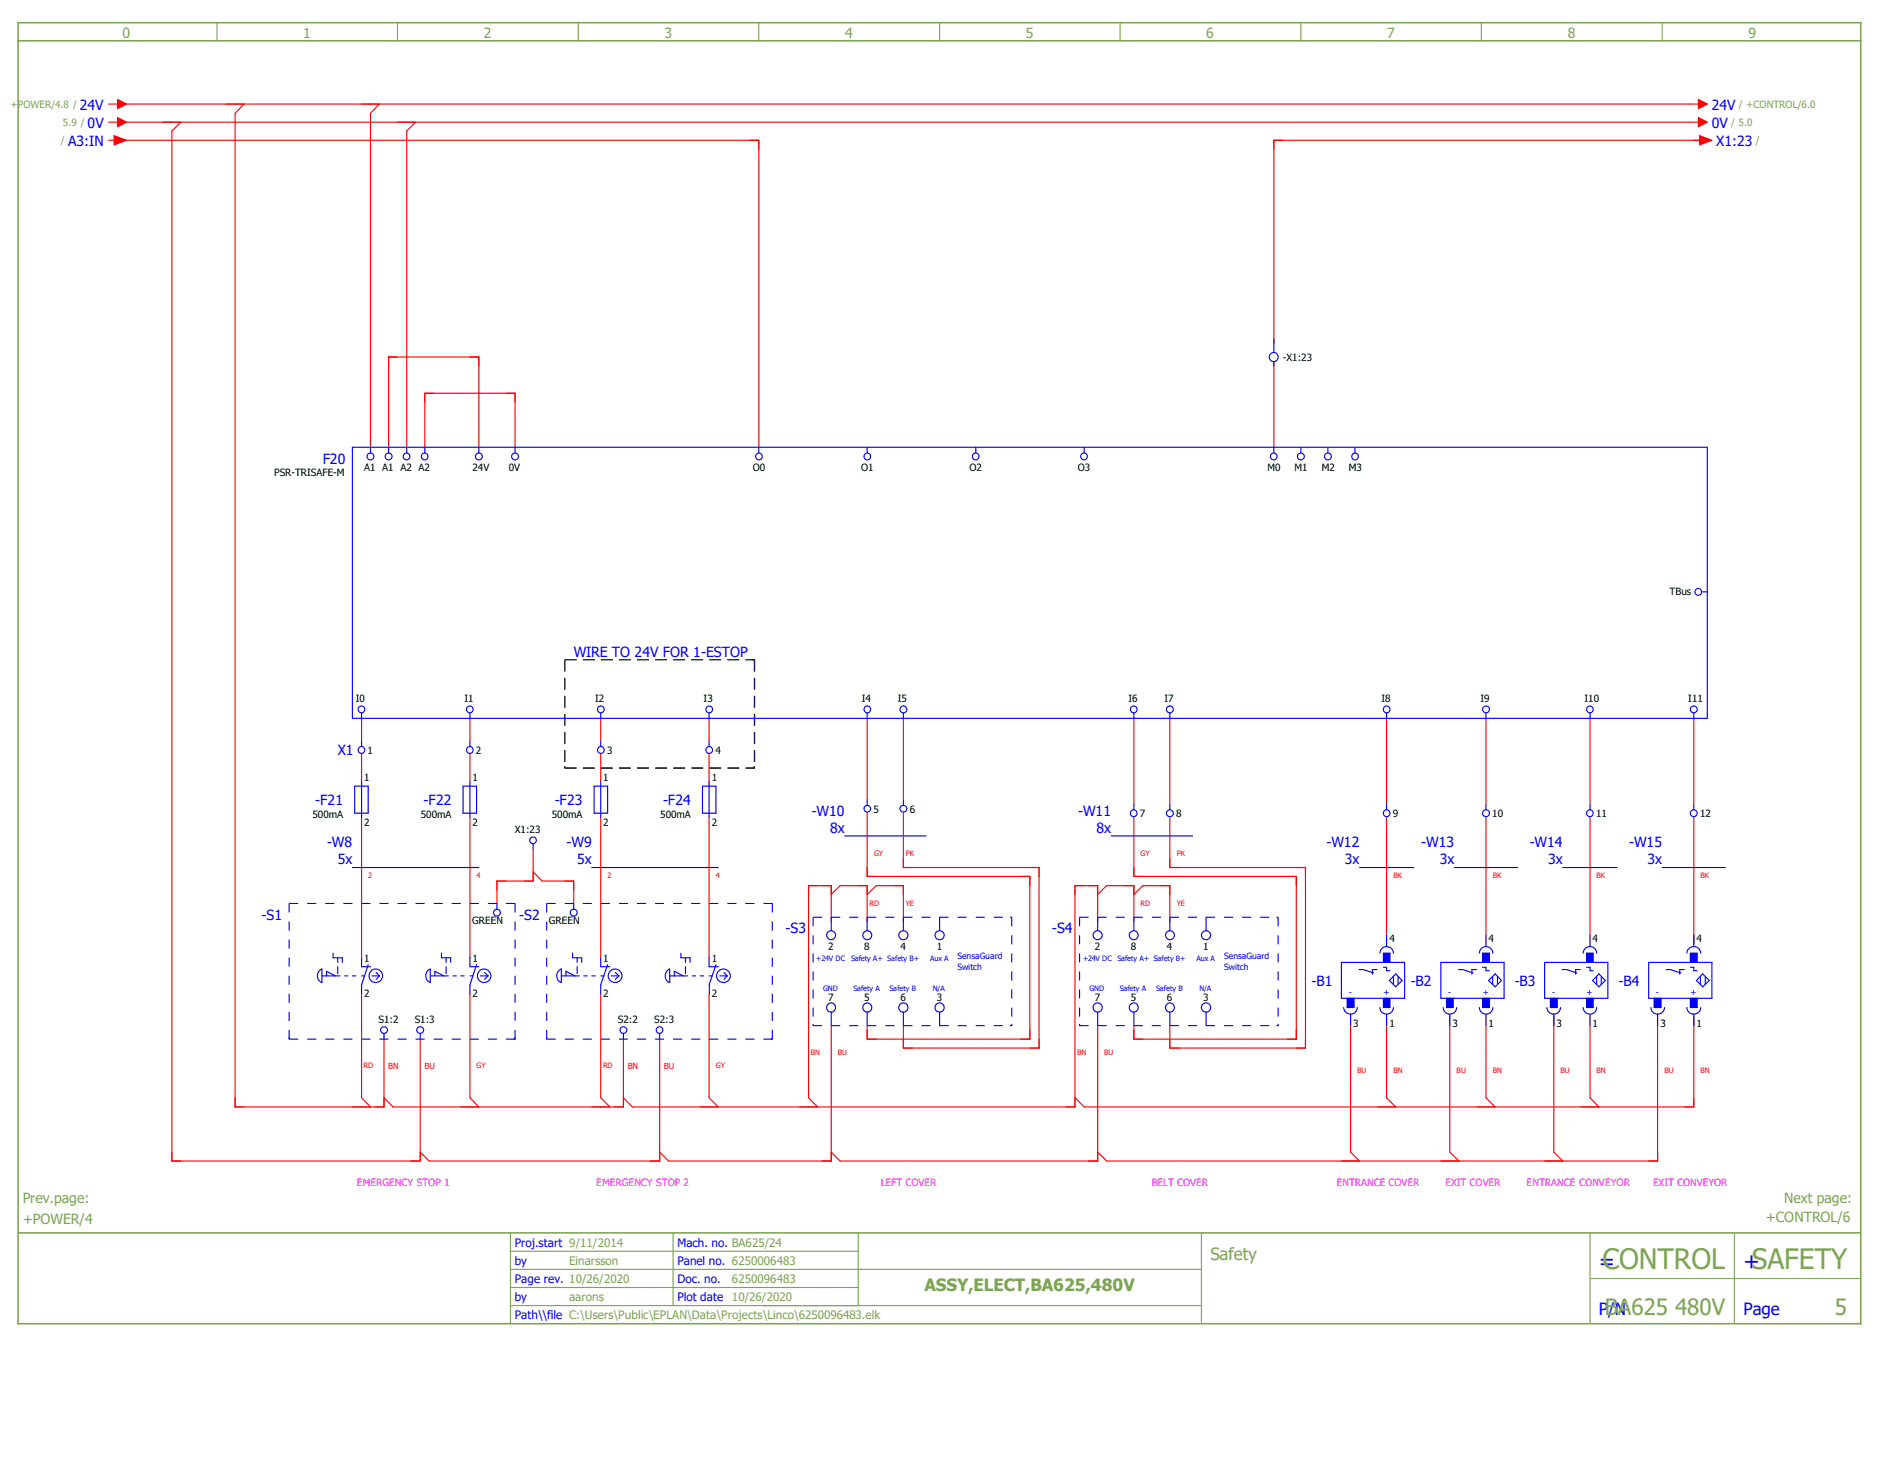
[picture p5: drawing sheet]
<svg xmlns="http://www.w3.org/2000/svg" width="279mm" height="216mm" viewBox="0 0 279 216" stroke-linecap="round" stroke-linejoin="round" font-family="sans-serif">
<path d="M197.7 0l-197.7 197.6M0 169.2l40.1 28.4M0 197.5v.1" fill="none" stroke="#fff" stroke-width=".15"/>
<path d="M2.7 3.3h271.4v191.6h-271.4zM2.7 6h271.4M2.8 181.6h271.1" fill="none" stroke="#7ca552" stroke-width=".23"/>
<g fill="none" stroke="#7ca552" stroke-width=".17">
<path d="M32 3.3v2.7M58.5 3.3v2.7M85.2 3.3v2.7M111.8 3.3v2.7M138.4 3.3v2.7M165 3.3v2.7M191.6 3.3v2.7M218.2 3.3v2.7M244.8 3.3v2.7M75.2 192.3h101.8M75.2 186.9h101.8M75.2 184.3h51.2"/>
<path d="M75.2 189.6h51.2M75.2 181.7v13.2M99.1 181.7v10.6M126.4 181.7v10.6M177 181.7v13M234.2 181.7v13.1M255.4 181.7v13.1"/>
</g>
<path d="M234.2 188.3h39.8" fill="none" stroke="#7ca552" stroke-width=".15"/>
<g fill="none" stroke="#f00" stroke-width=".17">
<path d="M18.6 18h230.2M18.6 15.3h230.2M26.6 18l-1.3 1.3v151.7h36.6v-18M35.9 15.3l-1.3 1.4v146.3h22v-10M55.9 15.3l-1.3 1.4v49.2M61.2 18l-1.3 1.3v46.6M17.3 20.7h94.5v45.2M250.8 20.7h-63.2v29.9M187.6 53.3v12.6M57.2 65.9v-13.3h13.3v13.3M62.6 65.9v-8h13.3v8M53.3 105.8v3.3"/>
<path d="M53.3 111v4.1M69.2 105.8v3.3M69.2 111v4.1M88.5 105.8v3.3M88.5 111v4.1M104.4 105.8v3.3M104.4 111v2.8M127.7 105.8v12M127.7 119.6v9.5h24v23.9h-24v-2M133.1 105.8v12M133.1 119.6v8.2h19.9v26.5h-19.9v-3.3M167 105.8v12.6"/>
<path d="M172.3 105.8v12.6M204.2 105.8v12.6M218.9 105.8v12.6M234.2 105.8v12.6M249.5 105.8v12.6M53.3 120.4v20.7M69.2 120.4v20.7M78.5 125.1v4.7h-5.3v3.3M79.8 129.8h4.7v3.3M88.5 120.4v20.7M104.4 120.4v20.7M122.4 135.7v-5.3h-3.3v31.3l1.3 1.3"/>
<path d="M123.7 130.4h4v5.3M129.1 130.4h4v5.3M161.7 135.7v-5.3h-3.4v32.6h-65.2M163 130.4h4v5.3M167 120.3v8.8h23.9v23.9h-23.9v-2M168.3 130.4h4v5.3M172.3 120.3v7.5h20v26.5h-20v-3.3M204.2 120.3v18.8M218.9 120.3v18.8M234.2 120.3v18.8M249.5 120.3v18.8M53.3 146.4v15.3l1.3 1.3"/>
<path d="M69.2 146.4v15.3l1.3 1.3M88.5 146.4v15.3l1.3 1.3M91.8 153v10h-33.9M97.2 153v18h-34M104.4 146.4v15.3l1.4 1.3M122.4 151v20h-23.9M161.7 151v20h-38M198.9 149.7v20l1.3 1.3M204.2 149.7v12l1.4 1.3M213.5 149.7v20l1.4 1.3M218.9 149.7v12l1.3 1.3M228.9 149.7v20l1.3 1.3"/>
<path d="M234.2 149.7v12l1.3 1.3M244.1 149.7v21.3h-81.1M249.5 149.7v13.3h-89.8"/>
</g>
<path d="M119.8 151h29.2" fill="none" stroke="#00f" stroke-width=".17" stroke-dasharray="1.3 1.3" stroke-linecap="butt"/>
<path d="M148.8 151h.3l-.3 .1z" fill="#00f"/>
<path d="M149 135.1v15.9" fill="none" stroke="#00f" stroke-width=".17" stroke-dasharray="1.3 1.3" stroke-linecap="butt"/>
<path d="M148.9 150.8h.2l-.1 .3z" fill="#00f"/>
<path d="M119.8 135.1h29.2" fill="none" stroke="#00f" stroke-width=".17" stroke-dasharray="1.3 1.3" stroke-linecap="butt"/>
<path d="M148.8 135l.3 .1-.3 .1z" fill="#00f"/>
<path d="M119.8 135.1v15.9" fill="none" stroke="#00f" stroke-width=".17" stroke-dasharray="1.3 1.3" stroke-linecap="butt"/>
<path d="M119.7 150.8h.1v.3z" fill="#00f"/>
<g fill="none" stroke="#00f" stroke-width=".17">
<path d="M122.4 135.1v2M127.7 135.1v2M133.1 135.1v2M138.4 135.1v2M122.4 149.1v1.9M127.7 149.1v1.9M133.1 149.1v1.9M138.4 149.1v1.9"/>
<circle cx="122.4" cy="137.7" r=".65"/>
<circle cx="127.7" cy="137.7" r=".66"/>
<circle cx="133.1" cy="137.7" r=".67"/>
<circle cx="138.4" cy="137.7" r=".67"/>
<circle cx="122.4" cy="148.4" r=".66"/>
<circle cx="127.7" cy="148.4" r=".67"/>
<circle cx="133.1" cy="148.4" r=".68"/>
<circle cx="138.4" cy="148.4" r=".68"/>
</g>
<path d="M121.1 171h1.3v-1.3l1.3 1.3" fill="none" stroke="#f00" stroke-width=".17"/>
<path d="M159 151h29.3" fill="none" stroke="#00f" stroke-width=".17" stroke-dasharray="1.3 1.3" stroke-linecap="butt"/>
<path d="M188 151h.3l-.3 .1z" fill="#00f"/>
<path d="M188.3 135.1v15.9" fill="none" stroke="#00f" stroke-width=".17" stroke-dasharray="1.3 1.3" stroke-linecap="butt"/>
<path d="M188.2 150.8h.1v.3z" fill="#00f"/>
<path d="M159 135.1h29.3" fill="none" stroke="#00f" stroke-width=".17" stroke-dasharray="1.3 1.3" stroke-linecap="butt"/>
<path d="M188 135l.3 .1-.3 .1z" fill="#00f"/>
<path d="M159 135.1v15.9" fill="none" stroke="#00f" stroke-width=".17" stroke-dasharray="1.3 1.3" stroke-linecap="butt"/>
<path d="M158.9 150.8h.2l-.1 .3z" fill="#00f"/>
<g fill="none" stroke="#00f" stroke-width=".17">
<path d="M51.9 65.9h199.6v39.9h-199.6zM54.6 65.9v.8M57.2 65.9v.8M59.9 65.9v.8M62.6 65.9v.8M70.5 65.9v.8M75.9 65.9v.8M111.8 65.9v.8M127.7 65.9v.8M143.7 65.9v.8M159.7 65.9v.8M187.6 65.9v.8"/>
<path d="M191.6 65.9v.8M195.6 65.9v.8M199.6 65.9v.8M250.6 87.2h.9M53.3 105v.8M69.2 105v.8M88.5 105v.8M104.4 105v.8M127.7 105v.8M133.1 105v.8M167 105v.8M172.3 105v.8"/>
<path d="M204.2 105v.8M218.9 105v.8M161.7 135.1v2M167 135.1v2M172.3 135.1v2M177.6 135.1v2M204.2 137.7v1.7M47.1 142.9l.3-.2v2a1.08 1.08 0 0 1-.3-1.8zM47.4 143.7h2.7M48.1 143.7v-.7l1.3 .7M49.1 140.4v.7h1.3v.6M49.7 141.1v.6"/>
<path d="M49.7 142.4v1M50.8 143.7h.4M51.9 143.7h.5M53.3 141.1v1.3h1.3M53.3 143.7h.4M54.2 142.1l-.9 2.9v1.4M54.8 143.7h1.1M55.4 143.2l.5 .5M55.9 143.7l-.5 .5M63.1 142.9l.3-.2v2a1.08 1.08 0 0 1-.3-1.8zM63.4 143.7h2.6M64.1 143.7v-.7l1.3 .7"/>
<path d="M65 140.4v.7h1.4v.6M65.7 141.1v.6M65.7 142.4v1M66.7 143.7h.5M67.9 143.7h.5M69.2 141.1v1.3h1.3M69.2 143.7h.4M70.2 142.1l-1 2.9v1.4M70.7 143.7h1.2M71.4 143.2l.5 .5M71.9 143.7l-.5 .5M82.4 142.9l.3-.2v2a1.08 1.08 0 0 1-.3-1.8z"/>
<path d="M82.7 143.7h2.6M83.4 143.7v-.7l1.3 .7M84.3 140.4v.7h1.4v.6M85 141.1v.6M85 142.4v1M86 143.7h.5M87.2 143.7h.5M88.5 141.1v1.3h1.3M88.5 143.7h.4M89.5 142.1l-1 2.9v1.4M90 143.7h1.1M90.6 143.2l.5 .5"/>
<path d="M91.1 143.7l-.5 .5M98.3 142.9l.3-.2v2a1.08 1.08 0 0 1-.3-1.8zM98.6 143.7h2.7M99.3 143.7v-.7l1.3 .7M100.3 140.4v.7h1.3v.6M101 141.1v.6M101 142.4v1M102 143.7h.4M103.1 143.7h.5M104.4 141.1v1.3h1.4M104.4 143.7h.5M104.5 145v1.4"/>
<path d="M105.5 142.1l-1.1 2.9M106 143.7h1.1M106.6 143.2l.5 .5M107.1 143.7l-.5 .5M161.7 149.1v1.9M167 149.1v1.9M172.3 149.1v1.9M177.6 149.1v1.9M198.4 147h1v1.4h-1zM200.2 142.8h.6M202.8 142.8h-.7v.7M203.2 140.4a1 1 0 0 1 1-1 1 1 0 0 1 1 1"/>
<path d="M203.8 142.5h.4M204.2 143h.5M205.2 143.8v1.1"/>
<circle cx="54.6" cy="67.2" r=".51"/>
<circle cx="57.2" cy="67.2" r=".51"/>
<circle cx="59.9" cy="67.2" r=".5"/>
<circle cx="62.5" cy="67.2" r=".5"/>
<circle cx="70.5" cy="67.2" r=".5"/>
<circle cx="75.9" cy="67.2" r=".51"/>
<circle cx="111.8" cy="67.2" r=".5"/>
<circle cx="127.7" cy="67.2" r=".5"/>
<circle cx="143.7" cy="67.2" r=".5"/>
<circle cx="159.7" cy="67.2" r=".5"/>
<circle cx="187.6" cy="67.2" r=".5"/>
<circle cx="191.6" cy="67.2" r=".51"/>
<circle cx="195.6" cy="67.2" r=".5"/>
<circle cx="199.6" cy="67.2" r=".5"/>
<circle cx="250.1" cy="87.2" r=".5"/>
<circle cx="53.2" cy="104.5" r=".5"/>
<circle cx="69.2" cy="104.5" r=".5"/>
<circle cx="88.5" cy="104.5" r=".5"/>
<circle cx="104.4" cy="104.5" r=".5"/>
<circle cx="127.7" cy="104.5" r=".5"/>
<circle cx="133.1" cy="104.5" r=".5"/>
<circle cx="167" cy="104.5" r=".5"/>
<circle cx="172.3" cy="104.5" r=".5"/>
<circle cx="204.2" cy="104.5" r=".5"/>
<circle cx="218.9" cy="104.5" r=".5"/>
<circle cx="161.7" cy="137.7" r=".67"/>
<circle cx="167" cy="137.7" r=".65"/>
<circle cx="172.3" cy="137.7" r=".66"/>
<circle cx="177.6" cy="137.7" r=".67"/>
<circle cx="55.3" cy="143.7" r="1"/>
<circle cx="71.3" cy="143.7" r="1"/>
<circle cx="90.6" cy="143.7" r="1.01"/>
<circle cx="106.6" cy="143.7" r="1.01"/>
<circle cx="161.7" cy="148.4" r=".68"/>
<circle cx="167" cy="148.4" r=".66"/>
<circle cx="172.3" cy="148.4" r=".67"/>
<circle cx="177.6" cy="148.4" r=".68"/>
</g>
<g fill="none" stroke="#f00" stroke-width=".17">
<path d="M104.4 113.8v2M74.5 129.8h-1.3v1.3M77.2 129.8h1.3v-1.4l1.3 1.4M83.2 129.8h1.3v1.3M120.4 130.4h-1.3v1.3M121.1 130.4h1.3v1.3l1.3-1.3M126.4 130.4h1.3v1.3l1.4-1.3M127.7 127.8v1.3h1.4M131.7 130.4h1.4v1.3M133.1 126.4v1.4h1.3M150.4 129.1h1.3v1.3M151.7 127.8h1.3v1.3"/>
<path d="M159.7 130.4h-1.4v1.3M160.3 130.4h1.4v1.3l1.3-1.3M165.7 130.4h1.3v1.3l1.3-1.3M167 127.8v1.3h1.3M171 130.4h1.3v1.3M172.3 126.4v1.4h1.4M189.6 129.1h1.3v1.3M190.9 127.8h1.4v1.3M127.7 151.7v1.3h1.4M133.1 153v1.3h1.3M151.7 151.7v1.3h-1.3M153 153v1.3h-1.3"/>
<path d="M167 151.7v1.3h1.3M172.3 153v1.3h1.4M190.9 151.7v1.3h-1.3M192.3 153v1.3h-1.4M55.2 163h1.4v-1.3l1.3 1.3M60.5 171h1.4v-1.3l1.3 1.3M90.5 163h1.3v-1.3l1.3 1.3M95.8 171h1.4v-1.3l1.3 1.3M157 163h1.3v-1.3l1.4 1.3M160.3 171h1.4v-1.3l1.3 1.3"/>
</g>
<path d="M83.2 97.2h27.9M83.2 97.2v15.9M111.1 97.2v15.9M83.2 113.1h27.9" fill="none" stroke="#000" stroke-width=".2" stroke-dasharray="1.8 .9" stroke-linecap="butt"/>
<path d="M110.8 97.1l.4 .1h-.4zM83.1 112.8h.2l-.1 .4-.1-.1zM110.8 113l.4 .1-.4 .1zM111 112.8h.2l-.1 .4-.1-.1z" fill="#000"/>
<path d="M198.4 147h1v1.4h-1z" fill-rule="evenodd" fill="#00f"/>
<path d="M203.8 140.4h.9v1.3h-.9z" fill="none" stroke="#00f" stroke-width=".17"/>
<path d="M203.8 140.4h.9v1.3h-.9z" fill-rule="evenodd" fill="#00f"/>
<path d="M197.6 141.7h9.3v5.3h-9.3zM197.9 148.4a1 1 0 0 0 1 1 1 1 0 0 0 1-1M198.9 149.4v1.6M200.8 142.8l1.5 .5M203.2 148.4a1 1 0 0 0 1 1 1 1 0 0 0 1-1M203.8 147v1.4h.9v-1.4M204.2 149.4v1.6M205.6 143.4l.9 1-.9 .9-1-.9zM205.9 143.8v1.1" fill="none" stroke="#00f" stroke-width=".17"/>
<path d="M203.8 147h.9v1.4h-.9z" fill-rule="evenodd" fill="#00f"/>
<path d="M218.9 137.7v1.7M204.2 142.5v.5M213.1 147h.9v1.4h-.9zM214.8 142.8h.7M217.5 142.8h-.7v.7M217.9 140.4a1 1 0 0 1 1-1 1 1 0 0 1 1 1M218.4 142.5h.5M218.9 143h.5M219.8 143.8v1.1" fill="none" stroke="#00f" stroke-width=".17"/>
<path d="M213.1 147h.9v1.4h-.9z" fill-rule="evenodd" fill="#00f"/>
<path d="M218.4 140.4h1v1.3h-1z" fill="none" stroke="#00f" stroke-width=".17"/>
<path d="M218.4 140.4h1v1.3h-1z" fill-rule="evenodd" fill="#00f"/>
<path d="M212.2 141.7h9.3v5.3h-9.3zM212.6 148.4a1 1 0 0 0 1 1 1 1 0 0 0 .9-1M213.5 149.4v1.6M215.5 142.8l1.5 .5M217.9 148.4a1 1 0 0 0 1 1 1 1 0 0 0 1-1M218.4 147v1.4h1v-1.4M218.9 149.4v1.6M219.2 144.4l1-1 .9 1-.9 .9zM220.6 143.8v1.1" fill="none" stroke="#00f" stroke-width=".17"/>
<path d="M218.4 147h1v1.4h-1z" fill-rule="evenodd" fill="#00f"/>
<g fill="none" stroke="#00f" stroke-width=".17">
<path d="M53.3 109.1v.8M69.2 109.1v.8M88.5 109.1v.8M104.4 109.1v.8M127.7 117.8v.8M133.1 117.8v.8M167 118.4v.9M172.3 118.4v.9M218.9 142.5v.5"/>
<circle cx="53.2" cy="110.5" r=".5"/>
<circle cx="69.2" cy="110.5" r=".5"/>
<circle cx="88.5" cy="110.5" r=".5"/>
<circle cx="104.4" cy="110.5" r=".5"/>
<circle cx="127.7" cy="119.1" r=".49"/>
<circle cx="133.1" cy="119.1" r=".49"/>
<circle cx="167" cy="119.8" r=".5"/>
<circle cx="172.3" cy="119.8" r=".5"/>
</g>
<path d="M42.6 153h33.3" fill="none" stroke="#00f" stroke-width=".17" stroke-dasharray="1.3 1.3" stroke-linecap="butt"/>
<path d="M75.6 153h.3l-.3 .1z" fill="#00f"/>
<path d="M75.9 133.1v19.9" fill="none" stroke="#00f" stroke-width=".17" stroke-dasharray="1.3 1.3" stroke-linecap="butt"/>
<path d="M75.8 152.8h.1v.3z" fill="#00f"/>
<path d="M42.6 133.1h33.3" fill="none" stroke="#00f" stroke-width=".17" stroke-dasharray="1.3 1.3" stroke-linecap="butt"/>
<path d="M75.6 133l.3 .1h-.3z" fill="#00f"/>
<path d="M42.6 133.1v19.9" fill="none" stroke="#00f" stroke-width=".17" stroke-dasharray="1.3 1.3" stroke-linecap="butt"/>
<path d="M42.5 152.8h.2l-.1 .3z" fill="#00f"/>
<path d="M51.9 127.8h18.6" fill="none" stroke="#00f" stroke-width=".17"/>
<path d="M80.5 153h33.2" fill="none" stroke="#00f" stroke-width=".17" stroke-dasharray="1.3 1.3" stroke-linecap="butt"/>
<path d="M113.5 153h.3l-.3 .1z" fill="#00f"/>
<path d="M113.7 133.1v19.9" fill="none" stroke="#00f" stroke-width=".17" stroke-dasharray="1.3 1.3" stroke-linecap="butt"/>
<path d="M113.7 152.8h.1l-.1 .3z" fill="#00f"/>
<path d="M80.5 133.1h33.2" fill="none" stroke="#00f" stroke-width=".17" stroke-dasharray="1.3 1.3" stroke-linecap="butt"/>
<path d="M113.5 133l.3 .1h-.3z" fill="#00f"/>
<path d="M80.5 133.1v19.9" fill="none" stroke="#00f" stroke-width=".17" stroke-dasharray="1.3 1.3" stroke-linecap="butt"/>
<path d="M80.4 152.8h.2l-.1 .3z" fill="#00f"/>
<g fill="none" stroke="#00f" stroke-width=".17">
<path d="M187.6 49.9v2M187.6 53.3v.6M87.2 127.8h18.6M124.4 123.1h12M200.2 127.8h8M214.2 127.8h9.3M234.2 137.7v1.7M228.3 147h1.1v1.4h-1.1zM230.1 142.8h.7M232.7 142.8h-.6v.7M233.2 140.4a1 1 0 0 1 1-1 1 1 0 0 1 1 1M233.7 142.5h.5"/>
<path d="M234.2 143h.5M235.2 143.8v1.1"/>
<circle cx="187.6" cy="52.6" r=".66"/>
</g>
<path d="M228.3 147h1.1v1.4h-1.1z" fill-rule="evenodd" fill="#00f"/>
<path d="M233.7 140.4h1v1.3h-1z" fill="none" stroke="#00f" stroke-width=".17"/>
<path d="M233.7 140.4h1v1.3h-1z" fill-rule="evenodd" fill="#00f"/>
<path d="M227.5 141.7h9.3v5.3h-9.3zM227.8 148.4a1 1 0 0 0 1 1 1 1 0 0 0 1-1M228.9 149.4v1.6M230.8 142.8l1.4 .5M233.2 148.4a1 1 0 0 0 1 1 1 1 0 0 0 1-1M233.7 147v1.4h1v-1.4M234.2 149.4v1.6M235.5 143.4l.9 1-.9 .9-.9-.9zM235.8 143.8v1.1" fill="none" stroke="#00f" stroke-width=".17"/>
<path d="M233.7 147h1v1.4h-1z" fill-rule="evenodd" fill="#00f"/>
<path d="M249.5 137.7v1.7M234.2 142.5v.5M243.6 147h1v1.4h-1zM245.4 142.8h.6M248.1 142.8h-.7v.7M248.5 140.4a1.02 1.02 0 0 1 1-1 1.02 1.02 0 0 1 1 1M249 142.5h.5M249.5 143h.5M250.4 143.8v1.1" fill="none" stroke="#00f" stroke-width=".17"/>
<path d="M243.6 147h1v1.4h-1z" fill-rule="evenodd" fill="#00f"/>
<path d="M249 140.4h1v1.3h-1z" fill="none" stroke="#00f" stroke-width=".17"/>
<path d="M249 140.4h1v1.3h-1z" fill-rule="evenodd" fill="#00f"/>
<path d="M242.8 141.7h9.3v5.3h-9.3zM243.2 148.4a1 1 0 0 0 1 1 1 1 0 0 0 1-1M244.1 149.4v1.6M246 142.8l1.6 .5M248.5 148.4a1.02 1.02 0 0 0 1 1 1.02 1.02 0 0 0 1-1M249 147v1.4h1v-1.4M249.5 149.4v1.6M250.8 143.4l1 1-1 .9-.9-.9zM251.2 143.8v1.1" fill="none" stroke="#00f" stroke-width=".17"/>
<path d="M249 147h1v1.4h-1z" fill-rule="evenodd" fill="#00f"/>
<g fill="none" stroke="#00f" stroke-width=".17">
<path d="M52.2 115.8h2v4h-2zM53.3 115.1v5.3M68.2 115.8h2v4h-2zM69.2 115.1v5.3M87.5 115.8h2v4h-2zM88.5 115.1v5.3M103.5 115.8h2v4h-2zM104.4 115.1v5.3M204.2 118.4v.9M218.9 118.4v.9M234.2 105v.8M234.2 118.4v.9"/>
<path d="M249.5 105v.8M249.5 118.4v.9M73.2 133.1v.8M78.5 124.2v.9M84.5 133.1v.8M163.7 123.1h11.9M230.2 127.8h8M244.8 127.8h9.3M56.6 152.2v.8M61.9 152.2v.8M91.8 152.2v.8M97.2 152.2v.8"/>
<path d="M249.5 142.5v.5"/>
<circle cx="204.2" cy="119.8" r=".5"/>
<circle cx="218.9" cy="119.8" r=".5"/>
<circle cx="234.2" cy="104.5" r=".5"/>
<circle cx="234.2" cy="119.8" r=".5"/>
<circle cx="249.5" cy="104.5" r=".51"/>
<circle cx="249.5" cy="119.8" r=".51"/>
<circle cx="73.2" cy="134.4" r=".51"/>
<circle cx="78.5" cy="123.8" r=".49"/>
<circle cx="84.5" cy="134.4" r=".5"/>
<circle cx="56.6" cy="151.7" r=".49"/>
<circle cx="61.9" cy="151.7" r=".5"/>
<circle cx="91.8" cy="151.7" r=".5"/>
<circle cx="97.1" cy="151.7" r=".49"/>
</g>
<path d="M17.3 14.6l1.3 .7-1.3 .7z" fill="none" stroke="#f00" stroke-width=".17"/>
<path d="M17.3 14.6l1.3 .7-1.3 .7z" fill="#f00"/>
<path d="M16 15.3h1.3M17.3 17.3l1.3 .7-1.3 .7z" fill="none" stroke="#f00" stroke-width=".17"/>
<path d="M17.3 17.3l1.3 .7-1.3 .7z" fill="#f00"/>
<path d="M16 18h1.3M250.1 14.6l1.4 .7-1.4 .7z" fill="none" stroke="#f00" stroke-width=".17"/>
<path d="M250.1 14.6l1.4 .7-1.4 .7z" fill="#f00"/>
<path d="M248.8 15.3h1.3M250.1 17.3l1.4 .7-1.4 .7z" fill="none" stroke="#f00" stroke-width=".17"/>
<path d="M250.1 17.3l1.4 .7-1.4 .7z" fill="#f00"/>
<path d="M16.8 20l1.8 .7-1.8 .6zM248.8 18h1.3" fill="none" stroke="#f00" stroke-width=".17"/>
<path d="M16.8 20l1.8 .7-1.8 .6z" fill="#f00"/>
<path d="M250.3 20l1.8 .7-1.8 .6zM16 20.7h.8" fill="none" stroke="#f00" stroke-width=".17"/>
<path d="M250.3 20l1.8 .7-1.8 .6z" fill="#f00"/>
<path d="M249.5 20.7h.8" fill="none" stroke="#f00" stroke-width=".17"/>
<g font-size="4.1" fill="#7ba552">
<text x="236" y="186.9">CONTROL</text>
<text x="258" y="186.9">SAFETY</text>
</g>
<g font-size="3.3" fill="#00f">
<text x="235.5" y="186.9">=</text>
<text x="256.8" y="186.9">+</text>
</g>
<g font-size="3.3" fill="#7ba552">
<text x="236.4" y="193.6">BA625 480V</text>
<text x="270.3" y="193.6">5</text>
</g>
<g font-size="2.5" fill="#7ba552">
<text x="178.3" y="185.6">Safety</text>
<text x="136.2" y="190.1">ASSY,ELECT,BA625,480V</text>
</g>
<g font-size="2.5" fill="#00f">
<text x="235.5" y="193.6">P/N</text>
<text x="256.8" y="193.6">Page</text>
</g>
<g font-size="2.1" fill="#7ba552">
<text x="18" y="5.5">0</text>
<text x="44.7" y="5.5">1</text>
<text x="71.2" y="5.5">2</text>
<text x="97.9" y="5.5">3</text>
<text x="124.5" y="5.5">4</text>
<text x="151.1" y="5.5">5</text>
<text x="177.7" y="5.5">6</text>
<text x="204.3" y="5.5">7</text>
<text x="230.9" y="5.5">8</text>
<text x="257.5" y="5.5">9</text>
<text x="3.3" y="177.2">Prev.page:</text>
<text x="262.8" y="177.2">Next page:</text>
<text x="3.3" y="180.3">+POWER/4</text>
<text x="260.1" y="180">+CONTROL/6</text>
</g>
<g font-size="2.1" fill="#00f">
<text x="11.8" y="16.1">24V</text>
<text x="252.1" y="16.1">24V</text>
<text x="10" y="21.5">A3:IN</text>
<text x="12.9" y="18.8">0V</text>
<text x="252.1" y="18.8">0V</text>
<text x="252.8" y="21.5">X1:23</text>
<text x="47.5" y="68.3">F20</text>
<text x="84.5" y="96.7">WIRE TO 24V FOR 1-ESTOP</text>
<text x="49.7" y="111.3">X1</text>
<text x="46.4" y="118.6">-F21</text>
<text x="62.4" y="118.6">-F22</text>
<text x="81.7" y="118.6">-F23</text>
<text x="97.7" y="118.6">-F24</text>
<text x="48.2" y="124.8">-W8</text>
<text x="83.4" y="124.8">-W9</text>
<text x="119.5" y="120.1">-W10</text>
<text x="122.3" y="122.6">8x</text>
<text x="158.8" y="120.1">-W11</text>
<text x="161.5" y="122.6">8x</text>
<text x="195.4" y="124.8">-W12</text>
<text x="209.3" y="124.8">-W13</text>
<text x="225.3" y="124.8">-W14</text>
<text x="239.9" y="124.8">-W15</text>
<text x="49.7" y="127.3">5x</text>
<text x="85" y="127.3">5x</text>
<text x="198.1" y="127.3">3x</text>
<text x="212" y="127.3">3x</text>
<text x="228" y="127.3">3x</text>
<text x="242.7" y="127.3">3x</text>
<text x="38.5" y="135.5">-S1</text>
<text x="76.5" y="135.5">-S2</text>
<text x="115.7" y="137.5">-S3</text>
<text x="154.9" y="137.5">-S4</text>
<text x="193.2" y="145.2">-B1</text>
<text x="207.8" y="145.2">-B2</text>
<text x="223.1" y="145.2">-B3</text>
<text x="238.4" y="145.2">-B4</text>
</g>
<g font-size="1.7" fill="#00f">
<text x="75.8" y="183.6">Proj.start 9/11/2014</text>
<text x="99.8" y="183.6">Mach. no. BA625/24</text>
<text x="75.8" y="188.9">Page rev. 10/26/2020</text>
<text x="75.8" y="186.3">by</text>
<text x="75.8" y="191.6">by</text>
<text x="99.8" y="186.4">Panel no. 6250006483</text>
<text x="99.8" y="189">Doc. no.</text>
<text x="99.8" y="191.6">Plot date</text>
<text x="75.8" y="194.3">Path\\file C:\Users\Public\EPLAN\Data\Projects\Linco\6250096483.elk</text>
</g>
<g font-size="1.7" fill="#7ba552">
<text x="83.8" y="186.3">Einarsson</text>
<text x="83.8" y="191.6">aarons</text>
<text x="107.8" y="189">6250096483</text>
<text x="107.8" y="191.6">10/26/2020</text>
</g>
<g font-size="1.5" fill="#7ba552">
<text x="1.6" y="15.9">+POWER/4.8 /</text>
<text x="256.1" y="15.9">/ +CONTROL/6.0</text>
<text x="9" y="21.2">/</text>
<text x="9.3" y="18.5">5.9 /</text>
<text x="255" y="18.5">/ 5.0</text>
<text x="258.6" y="21.2">/</text>
</g>
<g font-size="1.5">
<text x="188.9" y="53.1">-X1:23</text>
<text x="40.4" y="70.1">PSR-TRISAFE-M</text>
<text x="53.6" y="69.4">A1 A1 A2 A2</text>
<text x="69.6" y="69.4">24V</text>
<text x="74.9" y="69.4">0V</text>
<text x="110.9" y="69.4">O0</text>
<text x="126.8" y="69.4">O1</text>
<text x="142.8" y="69.4">O2</text>
<text x="158.7" y="69.4">O3</text>
<text x="186.7" y="69.4">M0</text>
<text x="190.7" y="69.4">M1</text>
<text x="194.7" y="69.4">M2</text>
<text x="198.7" y="69.4">M3</text>
<text x="245.9" y="87.6">TBus</text>
<text x="52.4" y="103.4">I0</text>
<text x="68.4" y="103.4">I1</text>
<text x="87.7" y="103.4">I2</text>
<text x="103.6" y="103.4">I3</text>
<text x="126.9" y="103.4">I4</text>
<text x="132.2" y="103.4">I5</text>
<text x="166.2" y="103.4">I6</text>
<text x="171.5" y="103.4">I7</text>
<text x="203.5" y="103.4">I8</text>
<text x="218.1" y="103.4">I9</text>
<text x="233.4" y="103.4">I10</text>
<text x="248.7" y="103.4">I11</text>
<text x="54.1" y="111">1</text>
<text x="70.1" y="111">2</text>
<text x="89.4" y="111">3</text>
<text x="105.4" y="111">4</text>
<text x="53.6" y="115.1">1</text>
<text x="69.6" y="115.1">1</text>
<text x="88.9" y="115.1">1</text>
<text x="104.9" y="115.1">1</text>
<text x="128.7" y="119.7">5</text>
<text x="134" y="119.7">6</text>
<text x="46" y="120.5">500mA</text>
<text x="53.6" y="121.6">2</text>
<text x="62" y="120.5">500mA</text>
<text x="69.6" y="121.6">2</text>
<text x="75.8" y="122.7">X1:23</text>
<text x="81.3" y="120.5">500mA</text>
<text x="88.9" y="121.6">2</text>
<text x="97.2" y="120.5">500mA</text>
<text x="104.9" y="121.6">2</text>
<text x="167.9" y="120.4">7</text>
<text x="173.2" y="120.4">8</text>
<text x="205.1" y="120.4">9</text>
<text x="219.8" y="120.4">10</text>
<text x="235.1" y="120.4">11</text>
<text x="250.4" y="120.4">12</text>
<text x="69.6" y="136.1">GREEN</text>
<text x="80.9" y="136.1">GREEN</text>
<text x="53.6" y="141.6">1</text>
<text x="69.6" y="141.6">1</text>
<text x="88.9" y="141.6">1</text>
<text x="104.9" y="141.6">1</text>
<text x="122" y="139.9">2</text>
<text x="127.3" y="139.9">8</text>
<text x="132.6" y="139.9">4</text>
<text x="138" y="139.9">1</text>
<text x="161.2" y="139.9">2</text>
<text x="166.5" y="139.9">8</text>
<text x="171.9" y="139.9">4</text>
<text x="177.2" y="139.9">1</text>
<text x="204.6" y="138.7">4</text>
<text x="219.2" y="138.7">4</text>
<text x="234.6" y="138.7">4</text>
<text x="249.9" y="138.7">4</text>
<text x="53.6" y="146.9">2</text>
<text x="69.6" y="146.9">2</text>
<text x="88.9" y="146.9">2</text>
<text x="104.9" y="146.9">2</text>
<text x="122" y="147.4">7</text>
<text x="127.3" y="147.4">5</text>
<text x="132.6" y="147.4">6</text>
<text x="138" y="147.4">3</text>
<text x="161.2" y="147.4">7</text>
<text x="166.5" y="147.4">5</text>
<text x="171.9" y="147.4">6</text>
<text x="177.2" y="147.4">3</text>
<text x="55.8" y="150.6">S1:2</text>
<text x="61.1" y="150.6">S1:3</text>
<text x="91" y="150.6">S2:2</text>
<text x="96.4" y="150.6">S2:3</text>
<text x="199.3" y="151.2">3</text>
<text x="204.6" y="151.2">1</text>
<text x="214" y="151.2">3</text>
<text x="219.2" y="151.2">1</text>
<text x="229.2" y="151.2">3</text>
<text x="234.6" y="151.2">1</text>
<text x="244.6" y="151.2">3</text>
<text x="249.9" y="151.2">1</text>
</g>
<g font-size="1.5" fill="#f0f">
<text x="52.5" y="174.7">EMERGENCY STOP 1</text>
<text x="87.8" y="174.7">EMERGENCY STOP 2</text>
<text x="129.7" y="174.7">LEFT COVER</text>
<text x="169.6" y="174.7">BELT COVER</text>
<text x="196.9" y="174.7">ENTRANCE COVER</text>
<text x="212.9" y="174.7">EXIT COVER</text>
<text x="224.8" y="174.7">ENTRANCE CONVEYOR</text>
<text x="243.5" y="174.7">EXIT CONVEYOR</text>
</g>
<g font-size="1.3" fill="#00f">
<text x="141" y="141.3">SensaGuard</text>
<text x="141" y="142.8">Switch</text>
<text x="180.3" y="141.3">SensaGuard</text>
<text x="180.3" y="142.8">Switch</text>
</g>
<g font-size="1.2" fill="#00f">
<text x="198.7" y="146.5">-</text>
<text x="203.8" y="146.5">+</text>
<text x="213.3" y="146.5">-</text>
<text x="218.4" y="146.5">+</text>
<text x="228.6" y="146.5">-</text>
<text x="233.7" y="146.5">+</text>
<text x="243.9" y="146.5">-</text>
<text x="249" y="146.5">+</text>
</g>
<g font-size="1.2" fill="#f00">
<text x="57.2" y="157.4">BN</text>
<text x="62.5" y="157.4">BU</text>
<text x="92.5" y="157.4">BN</text>
<text x="97.8" y="157.4">BU</text>
</g>
<g font-size="1.1" fill="#f00">
<text x="54.2" y="129.4">2</text>
<text x="70.2" y="129.4">4</text>
<text x="89.5" y="129.4">2</text>
<text x="105.5" y="129.4">4</text>
<text x="128.7" y="126.1">GY</text>
<text x="133.4" y="126.1">PK</text>
<text x="168" y="126.1">GY</text>
<text x="173.3" y="126.1">PK</text>
<text x="205.2" y="129.4">BK</text>
<text x="219.9" y="129.4">BK</text>
<text x="235.2" y="129.4">BK</text>
<text x="250.4" y="129.4">BK</text>
<text x="128.1" y="133.4">RD</text>
<text x="133.4" y="133.4">YE</text>
<text x="168" y="133.4">RD</text>
<text x="173.3" y="133.4">YE</text>
<text x="119.4" y="155.3">BN</text>
<text x="123.4" y="155.3">BU</text>
<text x="158.7" y="155.3">BN</text>
<text x="162.6" y="155.3">BU</text>
<text x="53.6" y="157.3">RD</text>
<text x="70.2" y="157.3">GY</text>
<text x="88.8" y="157.3">RD</text>
<text x="105.5" y="157.3">GY</text>
<text x="199.9" y="158">BU</text>
<text x="205.2" y="158">BN</text>
<text x="214.5" y="158">BU</text>
<text x="219.9" y="158">BN</text>
<text x="229.8" y="158">BU</text>
<text x="235.2" y="158">BN</text>
<text x="245.2" y="158">BU</text>
<text x="250.4" y="158">BN</text>
</g>
<g font-size="1.1" fill="#00f">
<text x="120.2" y="141.5">+24V DC</text>
<text x="125.3" y="141.5">Safety A+ Safety B+</text>
<text x="137" y="141.5">Aux A</text>
<text x="159.5" y="141.5">+24V DC</text>
<text x="164.6" y="141.5">Safety A+ Safety B+</text>
<text x="176.2" y="141.5">Aux A</text>
<text x="121.2" y="145.9">GND</text>
<text x="125.7" y="145.9">Safety A</text>
<text x="131" y="145.9">Safety B</text>
<text x="137.4" y="145.9">N/A</text>
<text x="160.5" y="145.9">GND</text>
<text x="164.9" y="145.9">Safety A</text>
<text x="170.3" y="145.9">Safety B</text>
<text x="176.7" y="145.9">N/A</text>
</g>
</svg>
